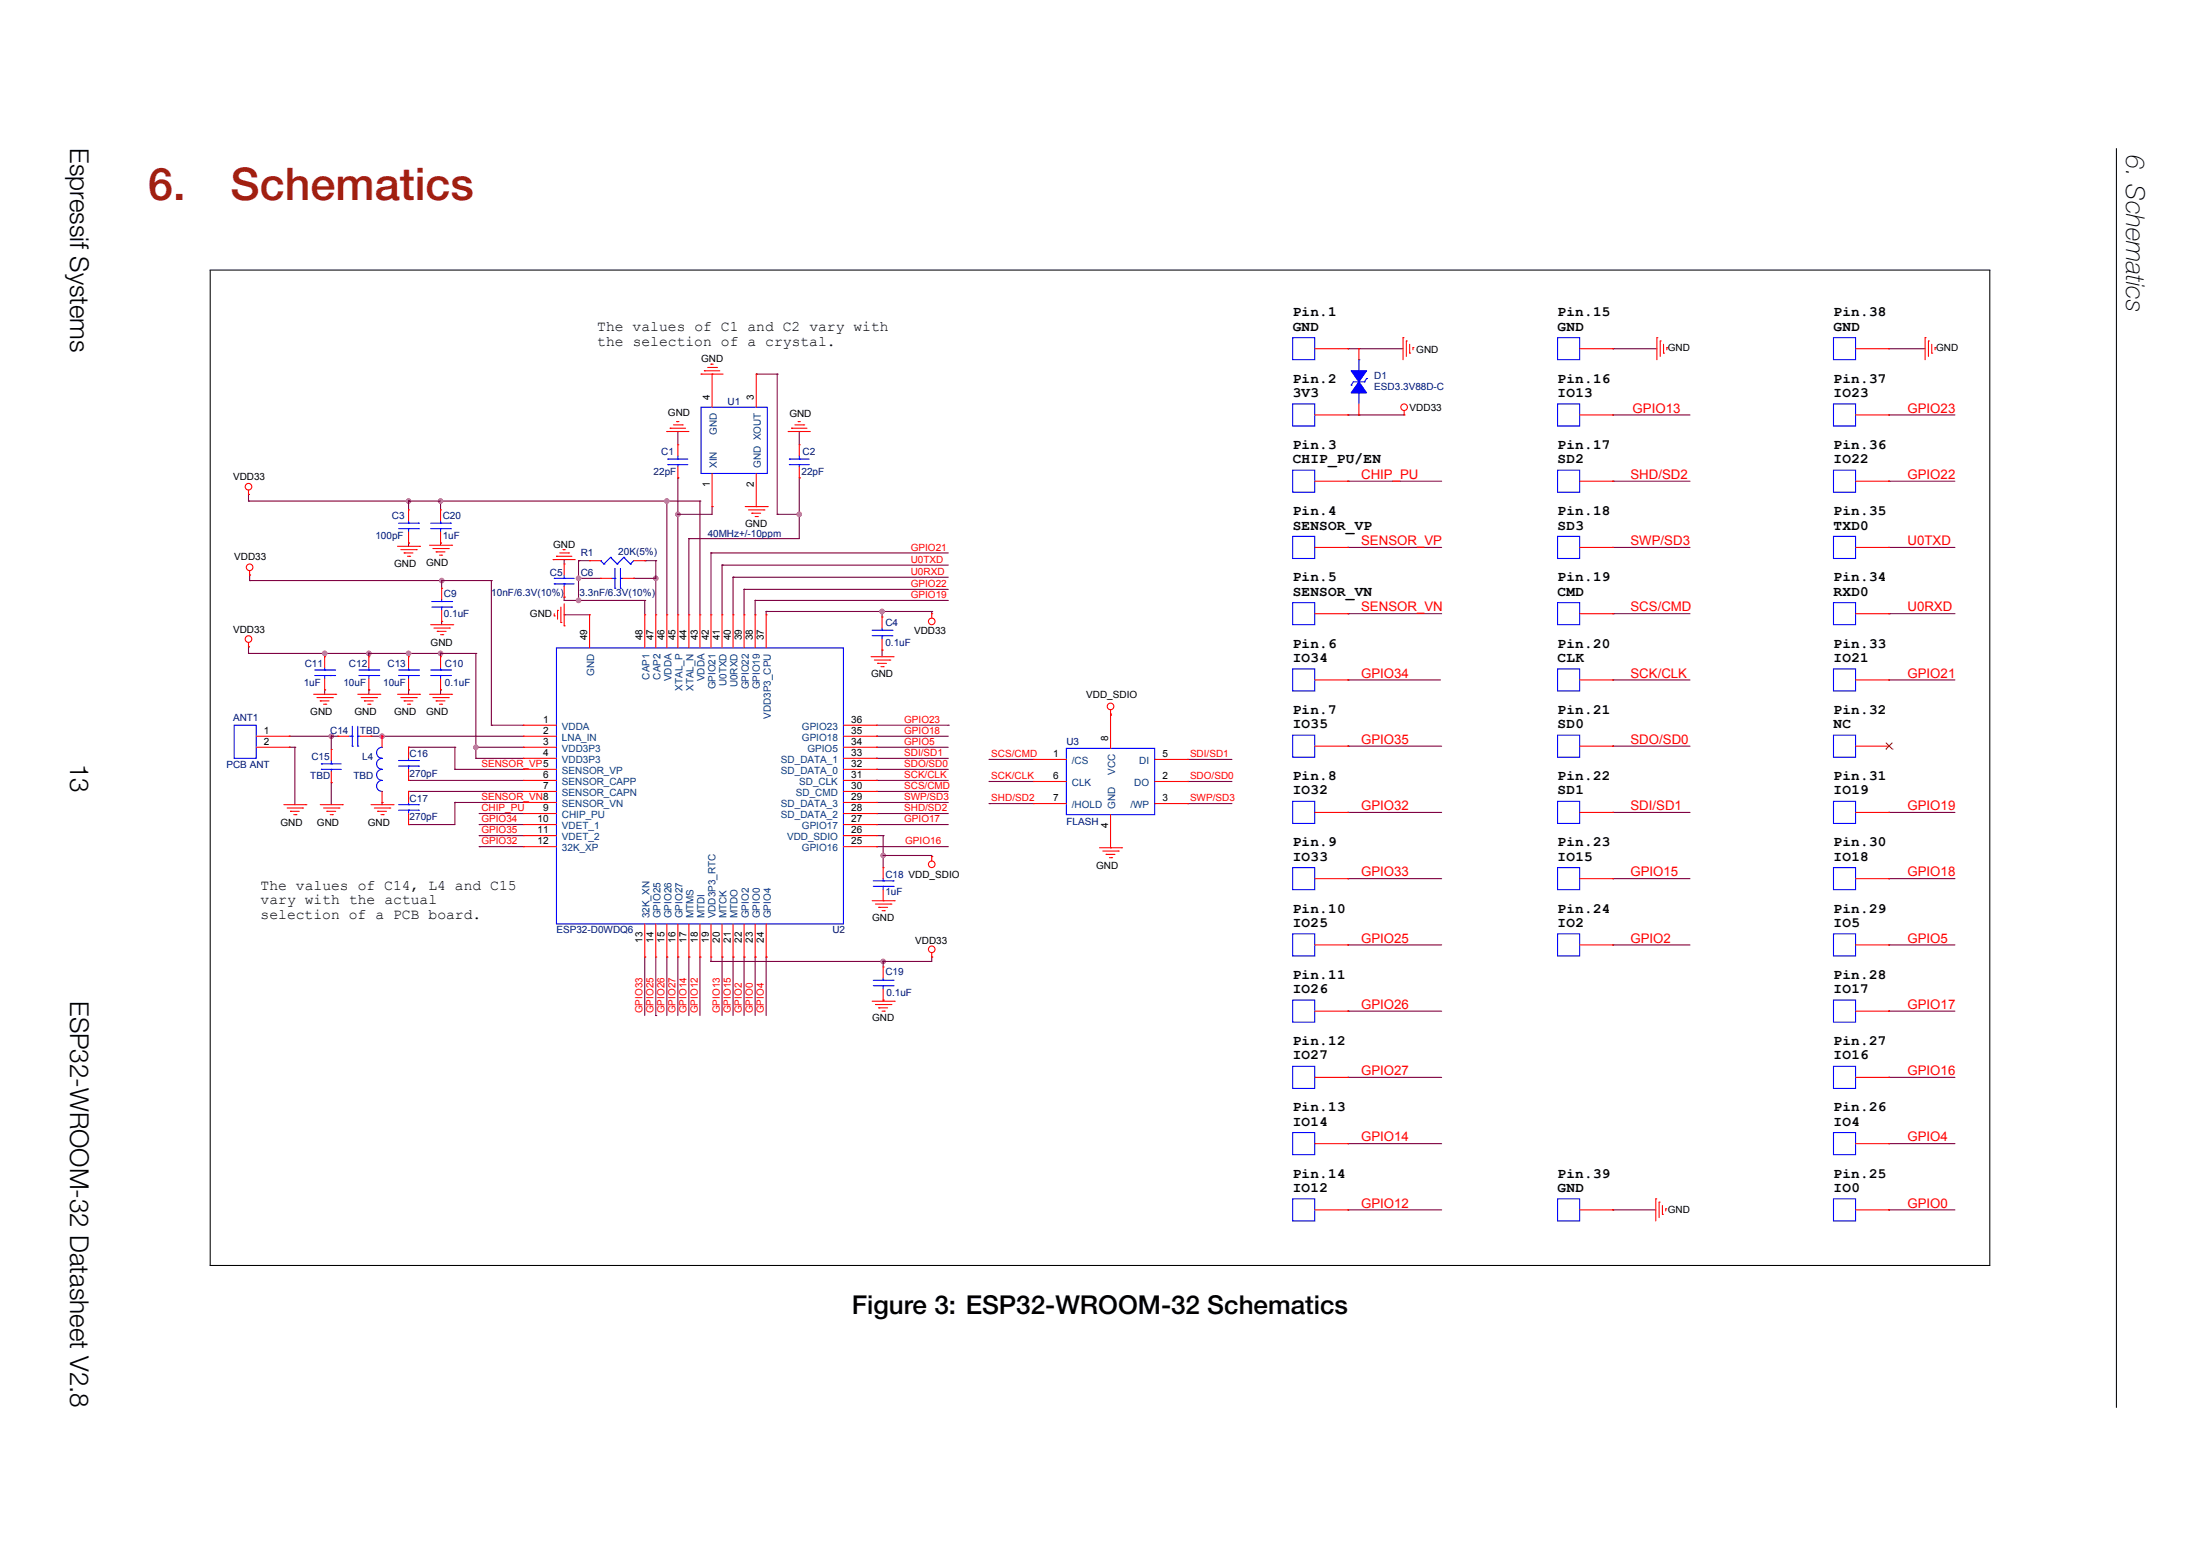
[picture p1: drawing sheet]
<svg xmlns="http://www.w3.org/2000/svg" width="297mm" height="210mm" viewBox="0 0 297 210" stroke-linecap="round" stroke-linejoin="round" font-family="sans-serif">
<path d="M28.3 36.4h240.4M28.4 36.4v134.4M268.6 36.4v134.4M285.7 20v170M28.3 170.8h240.4" fill="none" stroke="#000" stroke-width=".14"/>
<g fill="none" stroke="#800040" stroke-width=".15">
<path d="M91.5 58.2h.1M91.5 58.2v1.8M102.1 50.5h.1M102.1 50.5h2.8M104.9 50.5h.1M104.9 50.5v18.9M107.9 58.2h.1M107.9 58.2v1.8M182 56h.1M182 47.1h.1M182 56h7.6M182 47.1h7.4"/>
<path d="M183.4 47.1h.1M183.4 56h.1M217.7 47.1h.1M217.7 56h.1M217.7 56h10.5M217.7 47.1h6M255 47.1h.1M255 56h.1M255 56h8.9M255 47.1h4.9M33.5 67.6h.1M33.5 66.7h.1"/>
<path d="M33.5 67.6h61M33.5 66.7v.9M33.7 78.4h.1M33.7 77.6h.1M33.7 78.4h32.6M33.7 77.6v.8M55.2 73.3h.1M55.2 67.6h.1M55.2 67.6v1.2M55.2 73.3v.4M59.5 73.3h.1M59.5 67.6h.1"/>
<path d="M59.5 67.6v1.2M59.5 73.3v.3M59.6 78.4h.1M59.6 78.4v1M66.3 78.4h.1M66.3 78.4v19.5M76.2 75.5h.1M76.2 75.5v.6M78.1 78.1h.1M78.1 75.7h.1M78.1 75.7v5.3M78.1 78.1h3"/>
<path d="M78.1 75.7h1.5M85.6 78.1h.1M85.6 78.1h2.9M87 75.7h.1M87 75.7h1.5M88.5 78.1h.1M88.5 75.7h.1M88.5 75.7v7.3M90 67.6h.1M90 67.6v15.4M91.5 64.5h.1M91.5 69.4h.1"/>
<path d="M91.5 64.5v18.5M93 72.7h.1M93 72.7v10.3M94.5 67.6h.1M94.5 67.6v15.4M96 74.6h.1M96 74.6v8.4M96 74.6h32M96.1 68.4h.1M96.1 68.4v1h-4.6M97.5 76.3h.1M97.5 76.3v6.7"/>
<path d="M97.5 76.3h30.5M99 77.9h.1M99 77.9v5.1M99 77.9h29M100.5 79.5h.1M100.5 79.5v3.5M100.5 79.5h27.5M104.9 69.4h.1M104.9 69.4h3M107.9 69.4h.1M107.9 64.5h.1M107.9 64.5v8.2h-14.9"/>
<path d="M182 73.9h.1M182 64.9h.1M182 73.9h12.6M182 64.9h12.6M217.7 64.9h.1M217.7 73.9h.1M217.7 73.9h10.5M217.7 64.9h10.5M255 73.9h.1M255 64.9h.1M255 73.9h8.9M255 64.9h8.9"/>
<path d="M33.5 88.2h.1M33.5 87.3h.1M33.5 88.2h30.7M33.5 87.3v.9M39.1 99.4h.1M39.1 99.4h6.5M43.8 93.1h.1M43.8 88.2h.1M43.8 88.2v.4M43.8 93.1v.6M44.6 91.2h.1M44.7 99.4h.1"/>
<path d="M44.7 99.4v1.8M49.8 93.1h.1M49.8 88.2h.1M49.8 88.2v.4M49.8 93.1v.6M50.1 99.4h.1M50.1 99.4h20.5M51.6 99.4h.1M55.2 88.2h.1M55.2 93.1h.1M55.2 88.2v.4M55.2 93.1v.6"/>
<path d="M59.5 93.1h.1M59.5 88.2h.1M59.5 88.2v.4M59.5 93.1v.6M59.6 83.9h.1M59.6 83.9v.4M64.2 88.2h.1M64.2 88.2v14.1M66.3 97.9h.1M66.3 97.9h4.3M76.2 83h.1M76.2 81h.1"/>
<path d="M76.2 80.6h.1M76.2 83h3.4M76.2 80.6v.4M76.2 81h10.8M78.1 81h.1M87 81h.1M87 81v2M101.9 81h.1M101.9 81v2M101.9 81h26.1M103.4 82.5h.1M103.4 82.5v.5"/>
<path d="M103.4 82.5h22.4M118.3 99.4h.1M118.3 99.4h9.7M118.3 97.9h9.7M119.1 87.7h.1M119.1 82.5h.1M119.1 82.5v.8M119.1 87.7v.9M125.8 82.5h.1M125.8 82.5v.3M128 97.9h.1M149.9 96.4h.1"/>
<path d="M149.9 96.4v.1M182 82.8h.1M182 91.8h.1M182 82.8h12.6M182 91.8h12.5M217.7 82.8h.1M217.7 91.8h.1M217.7 82.8h10.5M217.7 91.8h10.5M255 82.8h.1M255 91.8h.1M255 82.8h8.9"/>
<path d="M255 91.8h8.9M39.1 100.9h.1M39.1 100.9h.7M39.8 100.9h.1M39.8 100.9v7.7M44.7 105.6h.1M44.7 105.6v3M51.6 108.3h.1M51.6 108.3v.3M55.2 105.3h.1M55.2 106.8h.1M55.2 100.9h.1"/>
<path d="M55.2 111.3h.1M55.2 100.9h6.2M55.2 105.3h15.4M55.2 106.8h15.4M61.4 103.8h.1M61.4 108.3h.1M61.4 100.9h.1M61.4 103.8h9.2M61.4 108.3h9.2M61.4 108.3v3h-6.2M61.4 100.9v2.9M64.2 100.9h.1"/>
<path d="M64.2 102.3h.1M64.2 100.9h6.4M64.2 102.3h6.4M64.7 109.8h.1M64.7 112.8h.1M64.7 111.3h.1M64.7 114.3h.1M64.7 109.8h5.9M64.7 112.8h5.9M64.7 111.3h5.9M64.7 114.3h5.9M118.3 102.3h.1"/>
<path d="M118.3 103.8h.1M118.3 105.3h.1M118.3 106.8h.1M118.3 108.3h.1M118.3 109.8h.1M118.3 100.9h.1M118.3 111.3h.1M118.3 114.3h.1M118.3 100.9h9.7M118.3 102.3h9.7M118.3 103.8h9.7M118.3 105.3h9.7"/>
<path d="M118.3 106.8h9.7M118.3 108.3h9.7M118.3 109.8h9.7M118.3 112.8h.9M118.3 111.3h9.7M118.3 114.3h9.7M119.2 115.5h.1M119.2 112.8h.1M119.2 112.8v4.3M119.2 115.5h6.6v.1M125.8 115.6h.1M133.5 105.5h.1"/>
<path d="M133.5 102.5h.1M133.5 108.5h.1M133.5 105.5h6M133.5 102.5h6M133.5 108.5h6M160.4 108.5h.1M160.4 102.5h.1M160.4 105.5h.1M160.4 105.5h5.9M160.4 102.5h5.9M160.4 108.5h5.9M182 109.6h.1"/>
<path d="M182 118.6h.1M182 100.7h.1M182 109.6h12.6M182 118.6h12.6M182 100.7h12.6M217.7 100.7h.1M217.7 109.6h.1M217.7 118.6h.1M217.7 109.6h10.5M217.7 118.6h10.5M217.7 100.7h10.5M255 118.6h.1"/>
<path d="M255 109.6h.1M255 109.6h8.9M255 118.6h8.9M87 129.2h.1M87 129.2v7.9M88.5 137.1h.1M88.5 129.2v7.9M90 129.2h.1M90 129.2v7.9M91.5 129.2h.1M91.5 129.2v7.9M93 129.2h.1"/>
<path d="M93 129.2v7.9M94.5 129.2h.1M94.5 129.2v7.9M96 129.8h.1M96 129.2v.6M97.5 129.2h.1M97.5 129.2v7.9M99 129.2h.1M99 129.2v7.9M100.5 129.2h.1M100.5 129.2v7.9M101.9 129.2h.1"/>
<path d="M101.9 129.2v7.9M103.4 129.2h.1M103.4 129.2v7.9M119.2 135h.1M119.2 129.8h.1M119.2 129.8v.7M119.2 135v.1M125.8 129.2h.1M125.8 129.2v.6h-29.8M182 127.5h.1M182 136.5h.1M182 127.5h12.6"/>
<path d="M182 136.5h12.6M217.7 127.5h.1M217.7 127.5h10.5M255 127.5h.1M255 136.5h.1M255 127.5h8.9M255 136.5h8.9M182 145.4h.1M182 154.3h.1M182 145.4h12.6M182 154.3h12.6M255 154.3h.1"/>
<path d="M255 145.4h.1M255 145.4h8.9M255 154.3h8.9M182 163.3h.1M182 163.3h12.6M217.7 163.3h.1M217.7 163.3h5.8M255 163.3h.1M255 163.3h8.9"/>
</g>
<g fill="#f0f" stroke="#f0f" stroke-width=".15">
<circle cx="107.9" cy="69.4" r=".3"/>
<circle cx="59.5" cy="88.2" r=".3"/>
<circle cx="64.2" cy="100.9" r=".3"/>
<circle cx="119.2" cy="129.8" r=".3"/>
<circle cx="44.7" cy="99.4" r=".3"/>
<circle cx="91.5" cy="69.4" r=".3"/>
<circle cx="55.2" cy="67.6" r=".3"/>
<circle cx="51.6" cy="99.4" r=".3"/>
<circle cx="119.2" cy="115.5" r=".3"/>
<circle cx="88.5" cy="78.1" r=".3"/>
<circle cx="78.1" cy="81" r=".3"/>
<circle cx="59.6" cy="78.4" r=".3"/>
<circle cx="49.8" cy="88.2" r=".3"/>
<circle cx="43.8" cy="88.2" r=".3"/>
<circle cx="55.2" cy="88.2" r=".3"/>
<circle cx="90" cy="67.6" r=".3"/>
<circle cx="59.5" cy="67.6" r=".3"/>
<circle cx="119.1" cy="82.5" r=".3"/>
<circle cx="78.1" cy="78.1" r=".3"/>
</g>
<g fill="none" stroke="#f00" stroke-width=".15">
<path d="M90 58.2h.1M90 58.2h3M90.5 57.8h.1M90.5 57.8h2.1M90.9 57.3h1.2M91.4 56.9h.1M91.4 56.9h.3M92.1 57.3h.1M94.6 50.5h.1M94.6 50.5h3M95.1 50h.1M95.1 50h2.1"/>
<path d="M95.5 49.6h1.2M96 49.1h.1M96 49.1h.3M96.1 50.5h.1M96.1 50.5v4.5M96.7 49.6h.1M102.1 50.5h.1M102.1 50.5v4.5M106.4 58.2h.1M106.4 58.2h3M106.9 57.8h.1M106.9 57.8h2"/>
<path d="M107.3 57.3h1.2M107.8 56.9h.1M107.8 56.9h.3M108.5 57.3h.1M177.5 47.1h4.5M177.5 56h4.5M182 56h.1M182 47.1h.1M183.4 56h.1M183.4 47.1h.1M183.4 47.1v1.5M183.4 54.5v1.5"/>
<path d="M189.4 45.6h.1M189.4 45.6v3M189.6 56h.1M189.6 55.4v.6M189.9 46h.1M189.9 46v2.1M190.3 47.7h.1M190.3 46.5v1.2M190.7 46.9h.1M190.7 46.9v.3M213.3 47.1h4.4M213.3 56h4.4"/>
<path d="M217.7 56h.1M217.7 47.1h.1M223.7 45.6h.1M223.7 45.6v3M224.1 46h.1M224.1 46v2.1M224.6 47.7h.1M224.6 46.5v1.2M225 46.9h.1M225 46.9v.3M250.5 47.1h4.5M250.5 56h4.5"/>
<path d="M255 47.1h.1M255 56h.1M259.9 45.6h.1M259.9 45.6v3M260.3 46h.1M260.3 46v2.1M260.8 47.7h.1M260.8 46.5v1.2M261.2 46.9h.1M261.2 46.9v.3M33.5 66.7h.1M33.5 66.1v.6"/>
<path d="M33.7 77.6h.1M33.7 77v.6M53.7 73.7h2.9M54.1 74.2h2.1M54.6 74.6h.1M54.6 74.6h1.1M55 75.1h.3M55.2 68.8h.1M55.2 73.3h.1M55.2 68.8v1.5M55.2 71.8v1.5M55.3 75.1h.1"/>
<path d="M56.2 74.2h.1M56.6 73.7h.1M58 73.6h3M58.4 74h2.1M58.9 74.5h.1M58.9 74.5h1.2M59.3 74.9h.3M59.5 68.8h.1M59.5 73.3h.1M59.5 68.8v1.5M59.5 71.8v1.5M59.6 74.9h.1"/>
<path d="M59.6 79.4h.1M59.6 79.4v1.5M60.5 74h.1M61 73.6h.1M74.7 75.5h.1M74.7 75.5h3M75.1 75.1h.1M75.1 75.1h2.1M75.6 74.6h1.2M76 74.2h.1M76 74.2h.3M76.2 76.1h.1"/>
<path d="M76.2 76.1v1.5M76.2 79.1v1.5M76.8 74.6h.1M79.6 75.7h.1M79.6 75.7h1.5M81.1 78.1h.1M81.1 78.1h1.5M84.1 78.1h1.5M85.6 78.1h.1M85.6 75.7h1.4M87 75.7h.1M91.5 64.5h.1"/>
<path d="M91.5 60h.1M91.5 60v1.5M91.5 63v1.5M96.1 68.4h.1M96.1 63.9v4.5M100.6 68.4h3M101.1 68.8h2M101.5 69.3h.1M101.5 69.3h1.2M101.9 69.7h.3M102.1 68.4h.1M102.1 63.9v4.5"/>
<path d="M102.2 69.7h.1M103.1 68.8h.1M103.6 68.4h.1M107.9 64.5h.1M107.9 60h.1M107.9 60v1.5M107.9 63v1.5M177.5 64.9h4.5M177.5 73.9h4.5M182 64.9h.1M182 73.9h.1M213.3 64.9h4.4"/>
<path d="M213.3 73.9h4.4M217.7 73.9h.1M217.7 64.9h.1M250.5 64.9h4.5M250.5 73.9h4.5M255 64.9h.1M255 73.9h.1M33.5 87.3h.1M33.5 86.7v.6M34.6 99.4h4.5M39.1 99.4h.1M42.3 93.7h3"/>
<path d="M42.8 94.2h2.1M43.2 94.6h.1M43.2 94.6h1.2M43.7 95h.3M43.8 88.6h.1M43.8 93.1h.1M43.8 88.6v1.5M43.8 91.6v1.5M44 95h.1M44.9 94.2h.1M45.3 93.7h.1M45.6 99.4h.1"/>
<path d="M45.6 99.4h1.5M48.3 93.7h3M48.6 99.4h1.5M48.7 94.2h2.1M49.2 94.6h.1M49.2 94.6h1.2M49.6 95h.3M49.8 88.6h.1M49.8 93.1h.1M49.8 88.6v1.5M49.8 91.6v1.5M49.9 95h.1"/>
<path d="M50.1 99.4h.1M50.8 94.2h.1M51.3 93.7h.1M51.6 99.4h.1M51.6 99.4v1.5M53.7 93.7h2.9M54.1 94.2h2.1M54.6 94.6h.1M54.6 94.6h1.1M55 95h.3M55.2 88.6h.1M55.2 93.1h.1"/>
<path d="M55.2 88.6v1.5M55.2 91.6v1.5M55.3 95h.1M56.2 94.2h.1M56.6 93.7h.1M58 93.7h3M58.1 84.3h3M58.4 94.2h2.1M58.6 84.8h2.1M58.9 94.6h.1M58.9 94.6h1.2M59 85.2h.1"/>
<path d="M59 85.2h1.2M59.3 95h.3M59.5 88.6h.1M59.5 93.1h.1M59.5 85.7h.3M59.5 88.6v1.5M59.5 91.6v1.5M59.6 95h.1M59.6 83.9h.1M59.6 82.4v1.5M59.8 85.7h.1M60.5 94.2h.1"/>
<path d="M60.7 84.8h.1M61 93.7h.1M61.1 84.3h.1M70.6 97.9h.1M70.6 99.4h.1M70.6 99.4h4.5M70.6 97.9h4.5M74.8 83.1h.1M74.8 82.8v.3M75.3 82.4h.1M75.3 82.4v1.2M75.7 84h.1"/>
<path d="M75.7 81.9v2.1M76.2 84.5h.1M76.2 80.6h.1M76.2 81.5v3M79.6 83h.1M79.6 83v4.4M87 83h.1M87 83v4.4M88.5 83h.1M88.5 83v4.4M90 83h.1M90 83v4.4"/>
<path d="M91.5 83h.1M91.5 83v4.4M93 83h.1M93 83v4.4M94.5 83h.1M94.5 83v4.4M96 83h.1M96 83v4.4M97.5 83h.1M97.5 83v4.4M99 83h.1M99 83v4.4"/>
<path d="M100.5 83h.1M100.5 83v4.4M101.9 83h.1M101.9 83v4.4M103.4 83h.1M103.4 83v4.4M113.9 99.4h4.4M113.9 97.9h4.4M117.6 88.6h3M118 89.1h2.1M118.3 99.4h.1M118.3 97.9h.1"/>
<path d="M118.5 89.5h.1M118.5 89.5h1.2M118.9 90h.3M119.1 83.3h.1M119.1 87.7h.1M119.1 83.3v1.5M119.1 86.3v1.4M119.2 90h.1M120.1 89.1h.1M120.6 88.6h.1M125.8 82.8h.1M125.8 82.8v.6"/>
<path d="M149.9 96.4h.1M149.9 96.5h.1M149.9 95.8v.6M149.9 96.5v4.5M177.5 82.8h4.5M177.5 91.8h4.5M182 82.8h.1M182 91.8h.1M213.3 82.8h4.4M213.3 91.8h4.4M217.7 82.8h.1M217.7 91.8h.1"/>
<path d="M250.5 82.8h4.5M250.5 91.8h4.5M255 91.8h.1M255 82.8h.1M34.6 100.9h4.5M38.3 108.6h3M38.8 109.1h2M39.1 100.9h.1M39.2 109.5h.1M39.2 109.5h1.2M39.7 109.9h.3M40 109.9h.1"/>
<path d="M40.8 109.1h.1M41.3 108.6h.1M43.2 108.6h3M43.7 109.1h2.1M44.1 109.5h.1M44.1 109.5h1.2M44.6 109.9h.3M44.7 105.6h.1M44.7 101.2h.1M44.7 101.2v1.4M44.7 104.1v1.5M44.9 109.9h.1"/>
<path d="M45.8 109.1h.1M46.2 108.6h.1M50.1 108.6h3M50.5 109.1h2.1M51 109.5h.1M51 109.5h1.2M51.4 109.9h.3M51.6 108.3h.1M51.6 106.8v1.5M51.7 109.9h.1M52.6 109.1h.1M53.1 108.6h.1"/>
<path d="M55.2 106.8h.1M55.2 111.3h.1M55.2 100.9h.1M55.2 105.3h.1M55.2 100.9v1.4M55.2 103.8v1.5M55.2 106.8v1.5M55.2 109.8v1.5M70.6 100.9h.1M70.6 102.3h.1M70.6 103.8h.1M70.6 105.3h.1"/>
<path d="M70.6 106.8h.1M70.6 108.3h.1M70.6 109.8h.1M70.6 111.3h.1M70.6 112.8h.1M70.6 114.3h.1M70.6 100.9h4.5M70.6 102.3h4.5M70.6 103.8h4.5M70.6 105.3h4.5M70.6 106.8h4.5M70.6 108.3h4.5"/>
<path d="M70.6 109.8h4.5M70.6 111.3h4.5M70.6 112.8h4.5M70.6 114.3h4.5M113.9 100.9h4.4M113.9 102.3h4.4M113.9 103.8h4.4M113.9 105.3h4.4M113.9 106.8h4.4M113.9 108.3h4.4M113.9 109.8h4.4M113.9 111.3h4.4"/>
<path d="M113.9 112.8h4.4M113.9 114.3h4.4M118.3 112.8h.1M118.3 114.3h.1M118.3 111.3h.1M118.3 109.8h.1M118.3 108.3h.1M118.3 106.8h.1M118.3 105.3h.1M118.3 103.8h.1M118.3 102.3h.1M118.3 100.9h.1"/>
<path d="M119.2 117.1h.1M119.2 117.1v1.5M125.8 115.6h.1M125.8 115.6v.6M139.5 102.5h.1M139.5 105.5h.1M139.5 108.5h.1M139.5 102.5h4.5M139.5 105.5h4.5M139.5 108.5h4.5M148.4 114.4h3M148.9 114.9h2.1"/>
<path d="M149.3 115.3h.1M149.3 115.3h1.2M149.8 115.8h.3M149.9 114.4h.1M149.9 109.9v4.5M150.1 115.8h.1M151 114.9h.1M151.4 114.4h.1M155.9 102.5h4.5M155.9 105.5h4.5M155.9 108.5h4.5M160.4 105.5h.1"/>
<path d="M160.4 108.5h.1M160.4 102.5h.1M177.5 109.6h4.5M177.5 100.7h4.5M177.5 118.6h4.5M182 100.7h.1M182 118.6h.1M182 109.6h.1M213.3 109.6h4.4M213.3 100.7h4.4M213.3 118.6h4.4M217.7 109.6h.1"/>
<path d="M217.7 100.7h.1M217.7 118.6h.1M250.5 109.6h4.5M250.5 100.7h4.5M250.5 118.6h4.5M255 109.6h.1M255 100.7h.1M255 118.6h.1M87 129.2h.1M87 124.7v4.5M88.5 129.2h.1M88.5 124.7v4.5"/>
<path d="M90 129.2h.1M90 124.7v4.5M91.5 129.2h.1M91.5 124.7v4.5M93 129.2h.1M93 124.7v4.5M94.5 129.2h.1M94.5 124.7v4.5M96 129.2h.1M96 124.7v4.5M97.5 129.2h.1M97.5 124.7v4.5"/>
<path d="M99 129.2h.1M99 124.7v4.5M100.5 129.2h.1M100.5 124.7v4.5M101.9 129.2h.1M101.9 124.7v4.5M103.4 129.2h.1M103.4 124.7v4.5M117.7 135.1h3M117.7 121.6h3M118.2 135.6h2.1M118.2 122h2.1"/>
<path d="M118.6 136h.1M118.6 122.5h.1M118.6 136h1.2M118.6 122.5h1.2M119.1 136.5h.3M119.1 122.9h.3M119.2 130.5h.1M119.2 135h.1M119.2 121.6h.1M119.2 120.1v1.5M119.2 130.5v1.5M119.2 133.5v1.5"/>
<path d="M119.4 136.5h.1M119.4 122.9h.1M120.3 135.6h.1M120.3 122h.1M120.7 135.1h.1M120.7 121.6h.1M125.8 129.2h.1M125.8 128.6v.6M177.5 136.5h4.5M177.5 127.5h4.5M182 136.5h.1M182 127.5h.1"/>
<path d="M213.3 127.5h4.4M217.7 127.5h.1M250.5 136.5h4.5M250.5 127.5h4.5M255 127.5h.1M255 136.5h.1M177.5 145.4h4.5M177.5 154.3h4.5M182 145.4h.1M182 154.3h.1M250.5 145.4h4.5M250.5 154.3h4.5"/>
<path d="M255 154.3h.1M255 145.4h.1M177.5 163.3h4.5M182 163.3h.1M213.3 163.3h4.4M217.7 163.3h.1M223.5 161.8h.1M223.5 161.8v3M224 162.2h.1M224 162.2v2.1M224.4 163.9h.1M224.4 162.7v1.2"/>
<path d="M224.9 163.1h.1M224.9 163.1v.3M250.5 163.3h4.5M255 163.3h.1"/>
<circle cx="189.6" cy="55" r=".44"/>
<circle cx="33.5" cy="65.7" r=".44"/>
<circle cx="33.7" cy="76.6" r=".44"/>
<circle cx="33.5" cy="86.2" r=".45"/>
<circle cx="125.8" cy="83.9" r=".44"/>
<circle cx="149.9" cy="95.3" r=".44"/>
<circle cx="125.8" cy="116.6" r=".44"/>
<circle cx="125.8" cy="128.1" r=".44"/>
</g>
<g fill="none" stroke="#00f" stroke-width=".15">
<path d="M94.6 55h9v8.9h-9zM174.5 54.5h3v3h-3zM174.5 45.6h3v3h-3zM182.4 52h.1M183.4 53h.1M183.4 48.6h.1M183.4 48.6v1.4M183.4 53v1.5M184.2 51.5h.1M184.2 51.5h-1.5l-.3 .5M184.5 51.1h.1M184.5 51.1l-.3 .4"/>
<path d="M210.3 54.5h3v3h-3zM210.3 45.6h3v3h-3zM247.5 45.6h3v3h-3zM247.5 54.5h3v3h-3zM53.8 71.4h2.7M53.8 70.6h2.7M55.2 70.6h.1M55.2 71.4h.1M55.2 70.3v.3M55.2 71.4v.4M56.5 71.4h.1M56.5 70.6h.1"/>
<path d="M58.1 71.4h2.7M58.1 70.6h2.7M59.5 70.6h.1M59.5 71.4h.1M59.5 70.3v.3M59.5 71.4v.4M60.8 71.4h.1M60.8 70.6h.1M74.8 78.1h.1M74.8 78.8h.1M74.8 78.1h2.7M74.8 78.8h2.7"/>
<path d="M76.2 78.8h.1M76.2 78.1h.1M76.2 77.6v.5M76.2 78.8v.3M81.1 75.7h.1M81.1 75.7l.4 .4M81.5 76.1h.1M82.4 75.2h.1M82.4 75.2l.9 .9M82.4 75.2l-.9 .9M82.6 78.1h.4M83 79.4h.1"/>
<path d="M83 78.1h.1M83 76.7v2.7M83.3 76.1h.1M83.8 78.1h.1M83.8 79.4h.1M83.8 78.1h.3M83.8 76.7v2.7M84.2 75.2h.1M84.2 75.2l.9 .9M84.2 75.2l-.9 .9M85.1 76.1h.1M85.6 75.7l-.5 .4"/>
<path d="M90.2 62h.1M90.2 62.7h.1M90.2 62h2.7M90.2 62.7h2.7M91.5 62.7h.1M91.5 62h.1M91.5 61.5v.5M91.5 62.7v.3M106.6 62h.1M106.6 62.7h.1M106.6 62h2.6M106.6 62.7h2.6"/>
<path d="M107.9 62.7h.1M107.9 62h.1M107.9 61.5v.5M107.9 62.7v.3M174.5 63.5h3v2.9h-3zM174.5 72.4h3v3h-3zM210.3 72.4h3v3h-3zM210.3 63.5h3v2.9h-3zM247.5 63.5h3v2.9h-3zM247.5 72.4h3v3h-3zM31.6 97.9h3v4.4h-3zM42.5 91.2h2.7"/>
<path d="M42.5 90.4h2.7M43.8 90.4h.1M43.8 91.2h.1M43.8 90.1v.3M43.8 91.2v.4M45.2 91.2h.1M45.2 90.4h.1M47.1 99.4h.5M47.6 99.4h.1M47.6 98v2.7M48.3 99.4h.1M48.3 99.4h.3"/>
<path d="M48.3 98v2.7M48.4 91.2h2.7M48.4 90.4h2.7M49.8 90.4h.1M49.8 91.2h.1M49.8 90.1v.3M49.8 91.2v.4M51.1 91.2h.1M51.1 90.4h.1M53.8 91.2h2.7M53.8 90.4h2.7M55.2 90.4h.1"/>
<path d="M55.2 91.2h.1M55.2 90.1v.3M55.2 91.2v.4M56.5 91.2h.1M56.5 90.4h.1M58.1 91.2h2.7M58.1 90.4h2.7M58.3 81.9h2.7M58.3 81.2h2.7M59.5 90.4h.1M59.5 91.2h.1M59.5 90.1v.3"/>
<path d="M59.5 91.2v.4M59.6 81.2h.1M59.6 81.9h.1M59.6 80.9v.3M59.6 81.9v.5M60.8 91.2h.1M60.8 90.4h.1M61 81.9h.1M61 81.2h.1M75.1 87.4h38.8v37.3h-38.8zM117.7 85.8h2.7M117.7 85.1h2.7"/>
<path d="M119.1 85.1h.1M119.1 85.8h.1M119.1 84.8v.3M119.1 85.8v.5M120.4 85.8h.1M120.4 85.1h.1M174.5 81.3h3v3h-3zM174.5 99.2h3v3h-3zM174.5 90.3h3v3h-3zM210.3 81.3h3v3h-3zM210.3 99.2h3v3h-3zM210.3 90.3h3v3h-3z"/>
<path d="M247.5 99.2h3v3h-3zM247.5 90.3h3v3h-3zM247.5 81.3h3v3h-3zM43.4 103.1h.1M43.4 103.8h.1M43.4 103.1h2.7M43.4 103.8h2.7M44.7 103.8h.1M44.7 103.1h.1M44.7 102.6v.5M44.7 103.8v.3M47.6 100.7h.1"/>
<path d="M48.3 100.7h.1M51.6 100.9a.74 .74 0 0 0-.8 .7 .74 .74 0 0 0 .8 .7 .74 .74 0 0 0-.8 .8 .74 .74 0 0 0 .8 .7M51.6 103.8a.74 .74 0 0 0-.8 .8 .74 .74 0 0 0 .8 .7 .74 .74 0 0 0-.8 .8 .74 .74 0 0 0 .8 .7M53.8 109.3h2.7M53.8 108.6h2.7M53.8 103.4h2.7M53.8 102.6h2.7M55.2 108.6h.1M55.2 109.3h.1M55.2 102.6h.1M55.2 103.4h.1M55.2 102.3v.3"/>
<path d="M55.2 103.4v.4M55.2 108.3v.3M55.2 109.3v.5M56.5 109.3h.1M56.5 108.6h.1M56.5 103.4h.1M56.5 102.6h.1M117.9 119.6h2.7M117.9 118.9h2.7M119.2 118.9h.1M119.2 119.6h.1M119.2 118.6v.3"/>
<path d="M119.2 119.6v.5M120.6 119.6h.1M120.6 118.9h.1M144 101h11.9v8.9h-11.9zM174.5 117.1h3v3h-3zM174.5 108.2h3v2.9h-3zM210.3 108.2h3v2.9h-3zM210.3 117.1h3v3h-3zM247.5 108.2h3v2.9h-3zM247.5 117.1h3v3h-3zM117.9 133h2.7M117.9 132.3h2.7"/>
<path d="M119.2 132.3h.1M119.2 133h.1M119.2 132v.3M119.2 133v.5M120.6 133h.1M120.6 132.3h.1M174.5 135h3v3h-3zM174.5 126h3v3h-3zM210.3 126h3v3h-3zM247.5 126h3v3h-3zM247.5 135h3v3h-3zM174.5 143.9h3v3h-3z"/>
<path d="M174.5 152.9h3v2.9h-3zM247.5 152.9h3v2.9h-3zM247.5 143.9h3v3h-3zM174.5 161.8h3v3h-3zM210.3 161.8h3v3h-3zM247.5 161.8h3v3h-3z"/>
</g>
<g fill="#00f" stroke="#00f" stroke-width=".15">
<path d="M183.4 51.5l1.1 1.5h-2.1z" fill-rule="evenodd"/>
<path d="M182.4 50h2.1l-1.1 1.5z" fill-rule="evenodd"/>
</g>
<path d="M254.6 101.1h.1M254.6 100.2l.9 .9M255.5 101.1h.1M255.5 100.2l-.9 .9" fill="none" stroke="#804000" stroke-width=".14"/>
<g font-size="6.1" fill="#a02010">
<text x="20" y="27">6.</text>
<text x="31.1" y="27">Schematics</text>
</g>
<g font-size="3.5">
<text x="9.5" y="20" transform="rotate(90 9.5 20)">Espressif Systems</text>
<text x="287.1" y="21" transform="rotate(90 287.1 21)">6. Schematics</text>
<text x="9.5" y="103" transform="rotate(90 9.5 103)">13</text>
<text x="9.5" y="135.1" transform="rotate(90 9.5 135.1)">ESP32-WROOM-32 Datasheet V2.8</text>
<text x="115" y="177.3">Figure 3: ESP32-WROOM-32 Schematics</text>
</g>
<g font-size="2">
<text x="80.6" y="44.7">The values of C1 and C2 vary with</text>
<text x="80.6" y="46.7">the selection of a crystal.</text>
<text x="35.2" y="120.1">The values of C14, L4 and C15</text>
<text x="35.2" y="122.1">vary with the actual</text>
<text x="35.2" y="124.1">selection of a PCB board.</text>
</g>
<g font-size="1.9">
<text x="174.5" y="42.7">Pin.1</text>
<text x="174.5" y="44.6">GND</text>
<text x="210.3" y="42.7">Pin.15</text>
<text x="210.3" y="44.6">GND</text>
<text x="247.5" y="42.7">Pin.38</text>
<text x="247.5" y="44.6">GND</text>
<text x="174.5" y="51.7">Pin.2</text>
<text x="174.5" y="53.6">3V3</text>
<text x="210.3" y="51.7">Pin.16</text>
<text x="210.3" y="53.6">IO13</text>
<text x="247.5" y="51.7">Pin.37</text>
<text x="247.5" y="53.6">IO23</text>
<text x="174.5" y="60.6">Pin.3</text>
<text x="174.5" y="62.5">CHIP_PU/EN</text>
<text x="210.3" y="60.6">Pin.17</text>
<text x="210.3" y="62.5">SD2</text>
<text x="247.5" y="60.6">Pin.36</text>
<text x="247.5" y="62.5">IO22</text>
<text x="174.5" y="69.5">Pin.4</text>
<text x="174.5" y="71.5">SENSOR_VP</text>
<text x="210.3" y="69.5">Pin.18</text>
<text x="210.3" y="71.5">SD3</text>
<text x="247.5" y="69.5">Pin.35</text>
<text x="247.5" y="71.5">TXD0</text>
<text x="174.5" y="78.5">Pin.5</text>
<text x="174.5" y="80.4">SENSOR_VN</text>
<text x="210.3" y="78.5">Pin.19</text>
<text x="210.3" y="80.4">CMD</text>
<text x="247.5" y="78.5">Pin.34</text>
<text x="247.5" y="80.4">RXD0</text>
<text x="174.5" y="87.4">Pin.6</text>
<text x="174.5" y="89.3">IO34</text>
<text x="210.3" y="87.4">Pin.20</text>
<text x="210.3" y="89.3">CLK</text>
<text x="247.5" y="87.4">Pin.33</text>
<text x="247.5" y="89.3">IO21</text>
<text x="174.5" y="96.4">Pin.7</text>
<text x="174.5" y="98.3">IO35</text>
<text x="210.3" y="96.4">Pin.21</text>
<text x="210.3" y="98.3">SD0</text>
<text x="247.5" y="96.4">Pin.32</text>
<text x="247.5" y="98.3">NC</text>
<text x="174.5" y="105.3">Pin.8</text>
<text x="174.5" y="107.2">IO32</text>
<text x="210.3" y="105.3">Pin.22</text>
<text x="210.3" y="107.2">SD1</text>
<text x="247.5" y="105.3">Pin.31</text>
<text x="247.5" y="107.2">IO19</text>
<text x="174.5" y="114.2">Pin.9</text>
<text x="174.5" y="116.2">IO33</text>
<text x="210.3" y="114.2">Pin.23</text>
<text x="210.3" y="116.2">IO15</text>
<text x="247.5" y="114.2">Pin.30</text>
<text x="247.5" y="116.2">IO18</text>
<text x="174.5" y="123.2">Pin.10</text>
<text x="174.5" y="125.1">IO25</text>
<text x="210.3" y="123.2">Pin.24</text>
<text x="210.3" y="125.1">IO2</text>
<text x="247.5" y="123.2">Pin.29</text>
<text x="247.5" y="125.1">IO5</text>
<text x="174.5" y="132.1">Pin.11</text>
<text x="174.5" y="134">IO26</text>
<text x="247.5" y="132.1">Pin.28</text>
<text x="247.5" y="134">IO17</text>
<text x="174.5" y="141.1">Pin.12</text>
<text x="174.5" y="143">IO27</text>
<text x="247.5" y="141.1">Pin.27</text>
<text x="247.5" y="143">IO16</text>
<text x="174.5" y="150">Pin.13</text>
<text x="247.5" y="150">Pin.26</text>
<text x="174.5" y="151.9">IO14</text>
<text x="247.5" y="151.9">IO4</text>
<text x="174.5" y="158.9">Pin.14</text>
<text x="174.5" y="160.9">IO12</text>
<text x="210.3" y="158.9">Pin.39</text>
<text x="210.3" y="160.9">GND</text>
<text x="247.5" y="158.9">Pin.25</text>
<text x="247.5" y="160.9">IO0</text>
</g>
<g font-size="1.8" fill="#f00">
<text x="220.4" y="55.7">GPIO13</text>
<text x="257.5" y="55.7">GPIO23</text>
<text x="183.8" y="64.6">CHIP_PU</text>
<text x="220.1" y="64.6">SHD/SD2</text>
<text x="257.5" y="64.6">GPIO22</text>
<text x="183.8" y="73.5">SENSOR_VP</text>
<text x="220.1" y="73.6">SWP/SD3</text>
<text x="257.5" y="73.6">U0TXD</text>
<text x="183.8" y="82.5">SENSOR_VN</text>
<text x="220.1" y="82.5">SCS/CMD</text>
<text x="257.5" y="82.5">U0RXD</text>
<text x="183.8" y="91.5">GPIO34</text>
<text x="220.1" y="91.5">SCK/CLK</text>
<text x="257.5" y="91.5">GPIO21</text>
<text x="183.8" y="100.4">GPIO35</text>
<text x="220.1" y="100.4">SDO/SD0</text>
<text x="183.8" y="109.3">GPIO32</text>
<text x="220.1" y="109.3">SDI/SD1</text>
<text x="257.5" y="109.3">GPIO19</text>
<text x="183.8" y="118.3">GPIO33</text>
<text x="220.1" y="118.3">GPIO15</text>
<text x="257.5" y="118.3">GPIO18</text>
<text x="183.8" y="127.2">GPIO25</text>
<text x="220.1" y="127.2">GPIO2</text>
<text x="257.5" y="127.2">GPIO5</text>
<text x="183.8" y="136.2">GPIO26</text>
<text x="257.5" y="136.2">GPIO17</text>
<text x="183.8" y="145.1">GPIO27</text>
<text x="257.5" y="145.1">GPIO16</text>
<text x="183.8" y="154">GPIO14</text>
<text x="257.5" y="154">GPIO4</text>
<text x="183.8" y="163">GPIO12</text>
<text x="257.5" y="163">GPIO0</text>
</g>
<g font-size="1.3">
<text x="191.2" y="47.7">GND</text>
<text x="225.2" y="47.4">GND</text>
<text x="261.4" y="47.4">GND</text>
<text x="94.6" y="48.9">GND</text>
<text x="95.8" y="53.9" transform="rotate(-90 95.8 53.9)">4</text>
<text x="101.8" y="53.9" transform="rotate(-90 101.8 53.9)">3</text>
<text x="90.2" y="56.2">GND</text>
<text x="106.6" y="56.3">GND</text>
<text x="190.3" y="55.4">VDD33</text>
<text x="31.5" y="64.8">VDD33</text>
<text x="95.8" y="65.7" transform="rotate(-90 95.8 65.7)">1</text>
<text x="101.8" y="65.7" transform="rotate(-90 101.8 65.7)">2</text>
<text x="100.6" y="71.1">GND</text>
<text x="31.6" y="75.5">VDD33</text>
<text x="53.2" y="76.6">GND</text>
<text x="57.5" y="76.4">GND</text>
<text x="74.7" y="73.9">GND</text>
<text x="71.5" y="83.3">GND</text>
<text x="31.5" y="85.4">VDD33</text>
<text x="58.1" y="87.2">GND</text>
<text x="79.3" y="86.4" transform="rotate(-90 79.3 86.4)">49</text>
<text x="86.7" y="86.4" transform="rotate(-90 86.7 86.4)">48</text>
<text x="88.2" y="86.4" transform="rotate(-90 88.2 86.4)">47</text>
<text x="89.7" y="86.4" transform="rotate(-90 89.7 86.4)">46</text>
<text x="91.2" y="86.4" transform="rotate(-90 91.2 86.4)">45</text>
<text x="92.7" y="86.4" transform="rotate(-90 92.7 86.4)">44</text>
<text x="94.2" y="86.4" transform="rotate(-90 94.2 86.4)">43</text>
<text x="95.7" y="86.4" transform="rotate(-90 95.7 86.4)">42</text>
<text x="97.2" y="86.4" transform="rotate(-90 97.2 86.4)">41</text>
<text x="98.7" y="86.4" transform="rotate(-90 98.7 86.4)">40</text>
<text x="100.1" y="86.4" transform="rotate(-90 100.1 86.4)">39</text>
<text x="101.6" y="86.4" transform="rotate(-90 101.6 86.4)">38</text>
<text x="103.1" y="86.4" transform="rotate(-90 103.1 86.4)">37</text>
<text x="123.4" y="85.5">VDD33</text>
<text x="117.6" y="91.3">GND</text>
<text x="146.6" y="94.2">VDD_SDIO</text>
<text x="35.6" y="99.1">1</text>
<text x="35.6" y="100.5">2</text>
<text x="41.9" y="96.6">GND</text>
<text x="47.9" y="96.6">GND</text>
<text x="53.2" y="96.6">GND</text>
<text x="57.5" y="96.6">GND</text>
<text x="73.3" y="97.6">1</text>
<text x="73.3" y="99.1">2</text>
<text x="73.3" y="100.5">3</text>
<text x="114.9" y="100.5">34</text>
<text x="114.9" y="99.1">35</text>
<text x="114.9" y="97.6">36</text>
<text x="149.6" y="100" transform="rotate(-90 149.6 100)">8</text>
<text x="73.3" y="102">4</text>
<text x="73.3" y="105">6</text>
<text x="73.3" y="106.5">7</text>
<text x="114.9" y="106.5">30</text>
<text x="114.9" y="105">31</text>
<text x="114.9" y="103.5">32</text>
<text x="114.9" y="102">33</text>
<text x="142.2" y="102.2">1</text>
<text x="142.2" y="105.2">6</text>
<text x="156.9" y="105.2">2</text>
<text x="156.9" y="102.2">5</text>
<text x="37.9" y="111.5">GND</text>
<text x="42.8" y="111.5">GND</text>
<text x="49.6" y="111.5">GND</text>
<text x="72.6" y="111">10</text>
<text x="72.6" y="112.5">11</text>
<text x="72.6" y="114">12</text>
<text x="73.3" y="109.5">9</text>
<text x="114.9" y="112.5">26</text>
<text x="114.9" y="114">25</text>
<text x="114.9" y="111">27</text>
<text x="114.9" y="109.5">28</text>
<text x="114.9" y="108">29</text>
<text x="142.2" y="108.1">7</text>
<text x="149.6" y="111.7" transform="rotate(-90 149.6 111.7)">4</text>
<text x="156.9" y="108.1">3</text>
<text x="148" y="117.3">GND</text>
<text x="117.7" y="124.3">GND</text>
<text x="86.7" y="127.2" transform="rotate(-90 86.7 127.2)">13</text>
<text x="88.2" y="127.2" transform="rotate(-90 88.2 127.2)">14</text>
<text x="89.7" y="127.2" transform="rotate(-90 89.7 127.2)">15</text>
<text x="91.2" y="127.2" transform="rotate(-90 91.2 127.2)">16</text>
<text x="92.7" y="127.2" transform="rotate(-90 92.7 127.2)">17</text>
<text x="94.2" y="127.2" transform="rotate(-90 94.2 127.2)">18</text>
<text x="95.7" y="127.2" transform="rotate(-90 95.7 127.2)">19</text>
<text x="97.2" y="127.2" transform="rotate(-90 97.2 127.2)">20</text>
<text x="98.7" y="127.2" transform="rotate(-90 98.7 127.2)">21</text>
<text x="100.1" y="127.2" transform="rotate(-90 100.1 127.2)">22</text>
<text x="101.6" y="127.2" transform="rotate(-90 101.6 127.2)">23</text>
<text x="103.1" y="127.2" transform="rotate(-90 103.1 127.2)">24</text>
<text x="123.5" y="127.4">VDD33</text>
<text x="117.7" y="137.8">GND</text>
<text x="225.2" y="163.8">GND</text>
</g>
<g font-size="1.3" fill="#000080">
<text x="185.5" y="51.1">D1</text>
<text x="185.5" y="52.6">ESD3.3V88D-C</text>
<text x="98.2" y="54.7">U1</text>
<text x="88.2" y="64.1">22pF</text>
<text x="89.3" y="61.4">C1</text>
<text x="108.2" y="64.1">22pF</text>
<text x="108.3" y="61.4">C2</text>
<text x="52.9" y="70">C3</text>
<text x="59.8" y="70">C20</text>
<text x="50.7" y="72.7">100pF</text>
<text x="59.8" y="72.7">1uF</text>
<text x="74.2" y="77.8">C5</text>
<text x="78.4" y="75.1">R1</text>
<text x="78.4" y="77.8">C6</text>
<text x="83.5" y="74.9">20K(5%)</text>
<text x="95.5" y="72.4">40MHz+/-10ppm</text>
<text x="59.9" y="80.6">C9</text>
<text x="59.9" y="83.3">0.1uF</text>
<text x="66.3" y="80.5">10nF/6.3V(10%)</text>
<text x="78.2" y="80.5">3.3nF/6.3V(10%)</text>
<text x="41.1" y="90">C11</text>
<text x="47.1" y="90">C12</text>
<text x="52.3" y="90">C13</text>
<text x="60.1" y="90">C10</text>
<text x="119.5" y="84.5">C4</text>
<text x="119.5" y="87.2">0.1uF</text>
<text x="41" y="92.5">1uF</text>
<text x="46.4" y="92.5">10uF</text>
<text x="51.7" y="92.5">10uF</text>
<text x="60.1" y="92.5">0.1uF</text>
<text x="31.5" y="97.3">ANT1</text>
<text x="44.6" y="99.1">C14</text>
<text x="48.6" y="99.1">TBD</text>
<text x="144" y="100.6">U3</text>
<text x="30.6" y="103.7">PCB ANT</text>
<text x="41.9" y="105.2">TBD</text>
<text x="42" y="102.5">C15</text>
<text x="47.7" y="105.2">TBD</text>
<text x="48.9" y="102.5">L4</text>
<text x="55.3" y="102.2">C16</text>
<text x="55.3" y="104.9">270pF</text>
<text x="55.3" y="108.2">C17</text>
<text x="55.3" y="110.7">270pF</text>
<text x="144" y="111.3">FLASH</text>
<text x="119.5" y="118.5">C18 VDD_SDIO</text>
<text x="75.1" y="125.9">ESP32-D0WDQ6</text>
<text x="112.4" y="125.9">U2</text>
<text x="119.5" y="120.8">1uF</text>
<text x="119.5" y="131.6">C19</text>
<text x="119.7" y="134.4">0.1uF</text>
</g>
<g font-size="1.3" fill="#004080">
<text x="96.8" y="58.7" transform="rotate(-90 96.8 58.7)">GND</text>
<text x="96.8" y="63.2" transform="rotate(-90 96.8 63.2)">XIN</text>
<text x="102.7" y="63.2" transform="rotate(-90 102.7 63.2)">GND XOUT</text>
<text x="80.2" y="91.2" transform="rotate(-90 80.2 91.2)">GND</text>
<text x="87.7" y="91.7" transform="rotate(-90 87.7 91.7)">CAP1</text>
<text x="89.2" y="91.7" transform="rotate(-90 89.2 91.7)">CAP2</text>
<text x="90.6" y="91.9" transform="rotate(-90 90.6 91.9)">VDDA</text>
<text x="92.1" y="93.2" transform="rotate(-90 92.1 93.2)">XTAL_P</text>
<text x="93.6" y="93.3" transform="rotate(-90 93.6 93.3)">XTAL_N</text>
<text x="95.1" y="91.9" transform="rotate(-90 95.1 91.9)">VDDA</text>
<text x="96.6" y="93.1" transform="rotate(-90 96.6 93.1)">GPIO21</text>
<text x="98.1" y="92.6" transform="rotate(-90 98.1 92.6)">U0TXD</text>
<text x="99.6" y="92.8" transform="rotate(-90 99.6 92.8)">U0RXD</text>
<text x="101.1" y="93.1" transform="rotate(-90 101.1 93.1)">GPIO22</text>
<text x="102.6" y="93.1" transform="rotate(-90 102.6 93.1)">GPIO19</text>
<text x="75.9" y="98.5">VDDA</text>
<text x="75.9" y="100">LNA_IN</text>
<text x="75.9" y="101.5">VDD3P3</text>
<text x="104.1" y="97" transform="rotate(-90 104.1 97)">VDD3P3_CPU</text>
<text x="108.3" y="100">GPIO18</text>
<text x="108.3" y="98.5">GPIO23</text>
<text x="109" y="101.5">GPIO5</text>
<text x="75.9" y="103">VDD3P3</text>
<text x="75.9" y="104.4">SENSOR_VP</text>
<text x="75.9" y="105.9">SENSOR_CAPP</text>
<text x="75.9" y="107.4">SENSOR_CAPN</text>
<text x="105.4" y="104.4">SD_DATA_0</text>
<text x="105.4" y="103">SD_DATA_1</text>
<text x="107.5" y="107.4">SD_CMD</text>
<text x="107.9" y="105.9">SD_CLK</text>
<text x="144.7" y="103.1">/CS</text>
<text x="144.7" y="106.1">CLK</text>
<text x="150.5" y="104.6" transform="rotate(-90 150.5 104.6)">VCC</text>
<text x="153.1" y="106.1">DO</text>
<text x="153.8" y="103.1">DI</text>
<text x="75.9" y="108.9">SENSOR_VN</text>
<text x="75.9" y="110.4">CHIP_PU</text>
<text x="75.9" y="111.9">VDET_1</text>
<text x="75.9" y="113.4">VDET_2</text>
<text x="105.4" y="110.4">SD_DATA_2</text>
<text x="105.4" y="108.9">SD_DATA_3</text>
<text x="106.3" y="113.4">VDD_SDIO</text>
<text x="108.3" y="111.9">GPIO17</text>
<text x="144.7" y="109.1">/HOLD</text>
<text x="150.5" y="109.2" transform="rotate(-90 150.5 109.2)">GND</text>
<text x="152.6" y="109.1">/WP</text>
<text x="75.9" y="114.9">32K_XP</text>
<text x="108.3" y="114.9">GPIO16</text>
<text x="87.7" y="124" transform="rotate(-90 87.7 124)">32K_XN</text>
<text x="89.2" y="124" transform="rotate(-90 89.2 124)">GPIO25</text>
<text x="90.6" y="124" transform="rotate(-90 90.6 124)">GPIO26</text>
<text x="92.1" y="124" transform="rotate(-90 92.1 124)">GPIO27</text>
<text x="93.6" y="124" transform="rotate(-90 93.6 124)">MTMS</text>
<text x="95.1" y="124" transform="rotate(-90 95.1 124)">MTDI</text>
<text x="96.6" y="124" transform="rotate(-90 96.6 124)">VDD3P3_RTC</text>
<text x="98.1" y="124" transform="rotate(-90 98.1 124)">MTCK</text>
<text x="99.6" y="124" transform="rotate(-90 99.6 124)">MTDO</text>
<text x="101.1" y="124" transform="rotate(-90 101.1 124)">GPIO2</text>
<text x="102.6" y="124" transform="rotate(-90 102.6 124)">GPIO0</text>
<text x="104.1" y="124" transform="rotate(-90 104.1 124)">GPIO4</text>
</g>
<g font-size="1.3" fill="#f00">
<text x="123" y="77.6">U0RXD</text>
<text x="123" y="74.3">GPIO21</text>
<text x="123" y="76">U0TXD</text>
<text x="123" y="79.2">GPIO22</text>
<text x="123" y="80.7">GPIO19</text>
<text x="122.1" y="100.6">GPIO5</text>
<text x="122.1" y="99.1">GPIO18</text>
<text x="122.1" y="97.6">GPIO23</text>
<text x="65" y="103.5">SENSOR_VP5</text>
<text x="65" y="108">SENSOR_VN8</text>
<text x="122.1" y="102">SDI/SD1</text>
<text x="122.1" y="103.5">SDO/SD0</text>
<text x="122.1" y="105">SCK/CLK</text>
<text x="122.1" y="106.5">SCS/CMD</text>
<text x="133.8" y="105.2">SCK/CLK</text>
<text x="133.8" y="102.2">SCS/CMD</text>
<text x="160.7" y="102.2">SDI/SD1</text>
<text x="160.7" y="105.2">SDO/SD0</text>
<text x="65" y="109.5">CHIP_PU</text>
<text x="65" y="112.5">GPIO35</text>
<text x="65" y="111">GPIO34</text>
<text x="65" y="114">GPIO32</text>
<text x="122.1" y="108">SWP/SD3</text>
<text x="122.1" y="109.5">SHD/SD2</text>
<text x="122.1" y="111">GPIO17</text>
<text x="122.2" y="114">GPIO16</text>
<text x="133.8" y="108.2">SHD/SD2</text>
<text x="160.7" y="108.2">SWP/SD3</text>
<text x="86.7" y="136.8" transform="rotate(-90 86.7 136.8)">GPIO33</text>
<text x="88.2" y="136.8" transform="rotate(-90 88.2 136.8)">GPIO25</text>
<text x="89.7" y="136.8" transform="rotate(-90 89.7 136.8)">GPIO26</text>
<text x="91.2" y="136.8" transform="rotate(-90 91.2 136.8)">GPIO27</text>
<text x="92.7" y="136.8" transform="rotate(-90 92.7 136.8)">GPIO14</text>
<text x="94.2" y="136.8" transform="rotate(-90 94.2 136.8)">GPIO12</text>
<text x="97.2" y="136.8" transform="rotate(-90 97.2 136.8)">GPIO13</text>
<text x="98.7" y="136.8" transform="rotate(-90 98.7 136.8)">GPIO15</text>
<text x="100.2" y="136.8" transform="rotate(-90 100.2 136.8)">GPIO2</text>
<text x="101.6" y="136.8" transform="rotate(-90 101.6 136.8)">GPIO0</text>
<text x="103.1" y="136.8" transform="rotate(-90 103.1 136.8)">GPIO4</text>
</g>
</svg>
